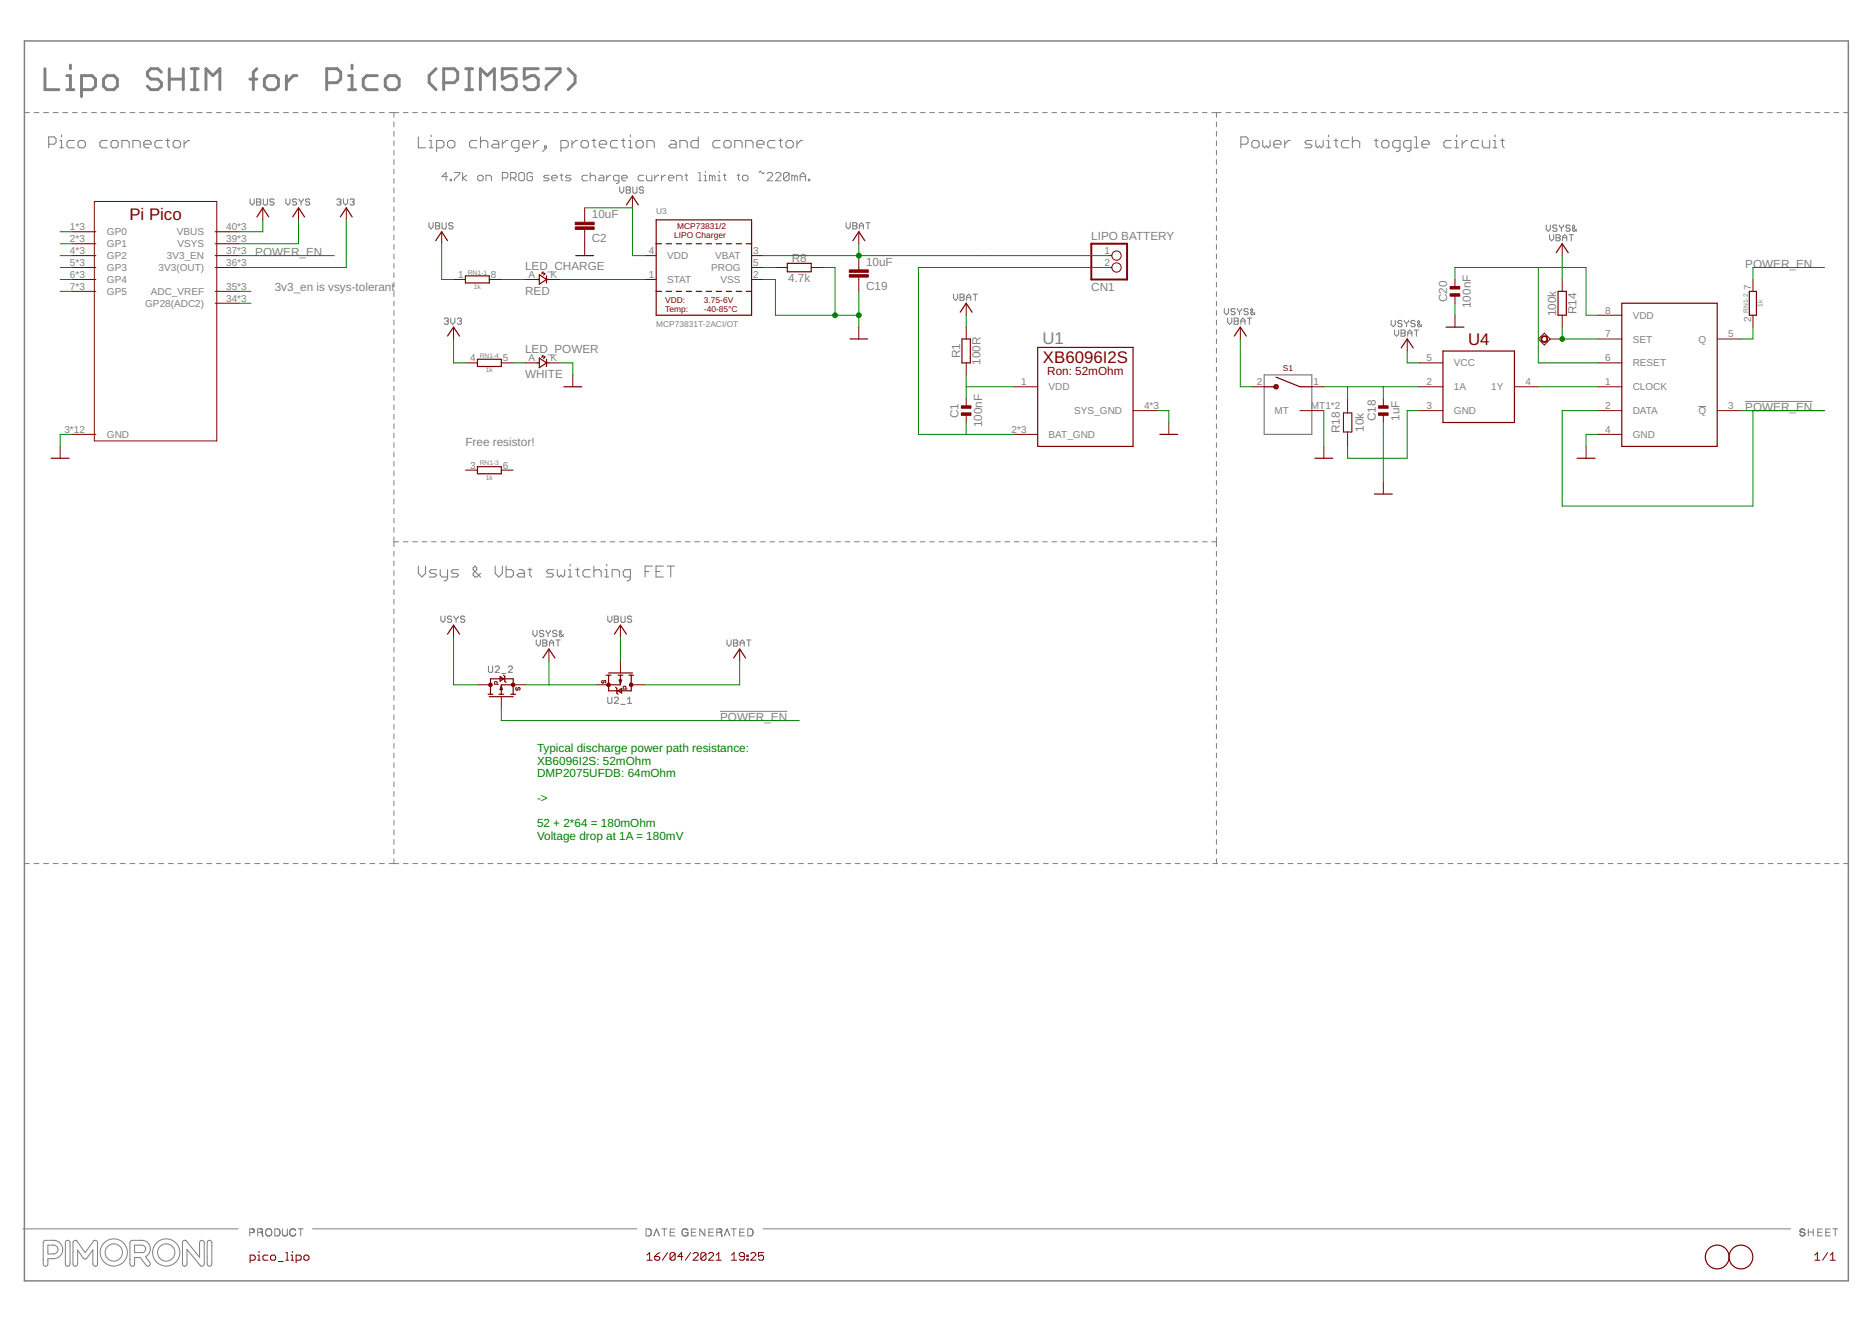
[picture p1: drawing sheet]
<svg xmlns="http://www.w3.org/2000/svg" width="297mm" height="210mm" viewBox="0 0 297 210" stroke-linecap="round" stroke-linejoin="round" font-family="sans-serif">
<g fill="none" stroke="#808080" stroke-width=".16">
<path d="M3.9 17.9h.8M5.4 17.9h.8M6.9 17.9h.8M8.4 17.9h.8M10 17.9h.7M11.5 17.9h.8M13 17.9h.8M14.5 17.9h.8M16 17.9h.8M17.6 17.9h.8M19.1 17.9h.8M20.6 17.9h.8"/>
<path d="M22.1 17.9h.8M23.7 17.9h.7M25.2 17.9h.8M26.7 17.9h.8M28.2 17.9h.8M29.8 17.9h.7M31.3 17.9h.8M32.8 17.9h.8M34.3 17.9h.8M35.9 17.9h.7M37.4 17.9h.7M38.9 17.9h.8"/>
<path d="M40.4 17.9h.8M41.9 17.9h.8M43.5 17.9h.7M45 17.9h.8M46.5 17.9h.8M48 17.9h.8M49.6 17.9h.7M51.1 17.9h.8M52.6 17.9h.8M54.1 17.9h.8M55.6 17.9h.8M57.2 17.9h.7"/>
<path d="M58.7 17.9h.8M60.2 17.9h.8M61.7 17.9h1.6M62.5 17.9v.7M62.5 19.3v.8M64 17.9h.7M65.5 17.9h.7M67 17.9h.7M68.5 17.9h.7M70 17.9h.7M71.5 17.9h.7M73 17.9h.7"/>
<path d="M74.4 17.9h.8M75.9 17.9h.8M77.4 17.9h.8M78.9 17.9h.8M80.4 17.9h.8M81.9 17.9h.8M83.4 17.9h.7M84.9 17.9h.7M86.4 17.9h.7M87.9 17.9h.7M89.4 17.9h.7M90.8 17.9h.8"/>
<path d="M92.4 17.9h.7M93.8 17.9h.8M95.3 17.9h.8M96.8 17.9h.8M98.3 17.9h.8M99.8 17.9h.7M101.3 17.9h.7M102.8 17.9h.7M104.3 17.9h.7M105.8 17.9h.7M107.3 17.9h.7M108.8 17.9h.7"/>
<path d="M110.2 17.9h.8M111.7 17.9h.8M113.2 17.9h.8M114.7 17.9h.8M116.2 17.9h.7M117.7 17.9h.7M119.2 17.9h.7M120.7 17.9h.7M122.2 17.9h.7M123.7 17.9h.7M125.2 17.9h.7M126.6 17.9h.8"/>
<path d="M128.1 17.9h.8M129.6 17.9h.8M131.1 17.9h.8M132.6 17.9h.8M134.1 17.9h.8M135.6 17.9h.8M137.1 17.9h.7M138.6 17.9h.7M140.1 17.9h.7M141.6 17.9h.7M143.1 17.9h.7M144.5 17.9h.8"/>
<path d="M146 17.9h.8M147.5 17.9h.8M149 17.9h.8M150.5 17.9h.8M152 17.9h.8M153.5 17.9h.7M155 17.9h.7M156.5 17.9h.7M158 17.9h.7M159.5 17.9h.7M161 17.9h.7M162.5 17.9h.7"/>
<path d="M163.9 17.9h.8M165.4 17.9h.8M166.9 17.9h.8M168.4 17.9h.8M169.9 17.9h.7M171.4 17.9h.7M172.9 17.9h.7M174.4 17.9h.7M175.9 17.9h.7M177.4 17.9h.7M178.9 17.9h.7M180.3 17.9h.8"/>
<path d="M181.8 17.9h.8M183.3 17.9h.8M184.8 17.9h.8M186.3 17.9h.7M187.8 17.9h.8M189.3 17.9h.7M190.8 17.9h.7M192.3 17.9h1.5M193 17.9v.7M193 19.3v.8M194.5 17.9h.8M196 17.9h.8"/>
<path d="M197.5 17.9h.8M199.1 17.9h.7M200.6 17.9h.7M202.1 17.9h.7M203.6 17.9h.7M205.1 17.9h.7M206.6 17.9h.7M208.1 17.9h.8M209.6 17.9h.8M211.1 17.9h.8M212.6 17.9h.8M214.1 17.9h.8"/>
<path d="M215.6 17.9h.8M217.1 17.9h.8M218.7 17.9h.7M220.2 17.9h.7M221.7 17.9h.7M223.2 17.9h.7M224.7 17.9h.7M226.2 17.9h.7M227.7 17.9h.8M229.2 17.9h.8M230.7 17.9h.8M232.2 17.9h.8"/>
<path d="M233.7 17.9h.8M235.2 17.9h.8M236.7 17.9h.8M238.3 17.9h.7M239.8 17.9h.7M241.3 17.9h.7M242.8 17.9h.7M244.3 17.9h.7M245.8 17.9h.7M247.3 17.9h.8M248.8 17.9h.8M250.3 17.9h.8"/>
<path d="M251.8 17.9h.8M253.3 17.9h.8M254.8 17.9h.8M256.3 17.9h.8M257.9 17.9h.7M259.4 17.9h.7M260.9 17.9h.7M262.4 17.9h.7M263.9 17.9h.7M265.4 17.9h.7M266.9 17.9h.8M268.4 17.9h.8"/>
<path d="M269.9 17.9h.8M271.4 17.9h.8M272.9 17.9h.8M274.4 17.9h.8M275.9 17.9h.8M277.4 17.9h.8M279 17.9h.7M280.5 17.9h.7M282 17.9h.7M283.5 17.9h.7M285 17.9h.7M286.5 17.9h.8"/>
<path d="M288 17.9h.8M289.5 17.9h.8M291 17.9h.8M292.5 17.9h.8M62.5 20.8v.8M62.5 22.4v.7M62.5 23.8v.8M62.5 25.3v.8M62.5 26.8v.8M62.5 28.3v.8M62.5 29.8v.8M62.5 31.3v.8"/>
<path d="M62.5 32.8v.8M62.5 34.3v.8M62.5 35.8v.8M62.5 37.3v.8M62.5 38.8v.8M71 28h-.9l.7-.6v1.3M71.4 28.4h.2v.3h-.2zM72.1 27.4h.9v.2l-.9 .8v.3M73.4 27.4v1.3M74.1 27.8l-.7 .4 .7 .5M76 27.8h.5l.2 .2v.4l-.2 .3h-.5l-.2-.3v-.4zM77.1 28.7v-.9h.6l.3 .2v.7"/>
<path d="M79.7 28.2h.7l.2-.2v-.4l-.2-.2h-.7v1.3M81 28.2h.7l.2-.2v-.4l-.2-.2h-.7v1.3M81.4 28.2l.5 .5M82.3 27.6l.2-.2h.5l.2 .2v.8l-.2 .3h-.5l-.2-.3zM84.5 27.6l-.2-.2h-.5l-.2 .2v.8l.2 .3h.5l.2-.3v-.4h-.4M87.1 27.8h-.6l-.2 .2 .2 .2h.4l.2 .2-.2 .3h-.6M87.5 28.2h.9v-.2l-.2-.2h-.4l-.3 .2v.4l.3 .3h.4M88.9 27.8h.4M89.1 27.6v.8l.2 .3M90.6 27.8h-.7l-.2 .2 .2 .2h.5l.2 .2-.2 .3h-.7M93.2 27.8h-.6l-.2 .2v.4l.2 .3h.6M93.6 28l.3-.2h.4l.2 .2v.7"/>
<path d="M93.6 27.4v1.3M95.2 27.8h.4l.2 .2v.7h-.6l-.2-.3 .2-.2h.6M96.3 27.8v.9M96.9 27.8h-.2l-.4 .4M98.2 28.7h-.6l-.3-.3v-.4l.3-.2h.6v1.1l-.2 .2h-.2M98.7 28.2h.8v-.2l-.2-.2h-.4l-.2 .2v.4l.2 .3h.4M102.1 27.8h-.6l-.2 .2v.4l.2 .3h.6M102.6 27.8v.6l.2 .3h.6v-.9M103.9 27.8v.9M104.5 27.8h-.2l-.4 .4M105 27.8v.9M105.6 27.8h-.2l-.4 .4"/>
<path d="M106.1 28.2h.8v-.2l-.2-.2h-.4l-.2 .2v.4l.2 .3h.4M107.4 28.7v-.9h.6l.2 .2v.7M108.7 27.8h.4M108.9 27.6v.8l.2 .3M110.8 28.7h.5M110.8 27.4h.3v1.3M111.7 28.7h.5M111.7 27.8h.2v.9M111.9 27.2v.2M113 28l-.2-.2h-.2v.9M113 28v.7M113 28l.2-.2 .3 .2v.7"/>
<path d="M113.9 28.7h.4M113.9 27.8h.2v.9M114.1 27.2v.2M114.8 27.8h.4M115 27.6v.8l.2 .3M116.9 27.8h.5M117.2 27.6v.8l.2 .3M117.8 28l.2-.2h.5l.2 .2v.4l-.2 .3h-.5l-.2-.3zM120.4 27.4l.2-.2 .5 .4 .2-.2M121.7 27.6l.2-.2h.5l.2 .2v.2l-.9 .9h.9M123 27.6l.3-.2h.4l.2 .2v.2l-.9 .9h.9M125.2 27.6v.8l-.2 .3h-.4l-.3-.3"/>
<path d="M125.2 27.6l-.2-.2h-.4l-.3 .2v.8M125.2 27.6l-.9 .8M126.1 28l-.2-.2h-.3v.9M126.1 28v.7M126.1 28l.2-.2 .2 .2v.7M127 28h.8M127 28.7v-.9l.4-.4 .4 .4v.9M128.3 28.4h.2v.3h-.2zM193 20.8v.8M193 22.4v.7M193 23.8v.8M193 25.3v.8"/>
<path d="M193 26.8v.8M193 28.3v.8M193 29.8v.8M193 31.3v.8M193 32.8v.8M193 34.3v.8M193 35.8v.8M193 37.3v.8M193 38.8v.8M62.5 40.3v.8M62.5 41.8v.7M62.5 43.3v.7"/>
<path d="M62.5 44.8v.8M62.5 46.3v.7M62.5 47.8v.7M62.5 49.3v.7M62.5 50.8v.7M62.5 52.3v.7M62.5 53.8v.7M62.5 55.3v.7M62.5 56.8v.7M62.5 58.3v.7M62.5 59.8v.7M193 40.3v.8"/>
<path d="M193 41.8v.7M193 43.3v.7M193 44.8v.8M193 46.3v.7M193 47.8v.7M193 49.3v.7M193 50.8v.7M193 52.3v.7M193 53.8v.7M193 55.3v.7M193 56.8v.7M193 58.3v.7"/>
<path d="M193 59.8v.7M62.5 61.3v.7M62.5 62.8v.7M62.5 64.2v.8M62.5 65.7v.8M62.5 67.2v.8M62.5 68.7v.8M62.5 70.2v.8M62.5 71.7v.8M62.5 73.2v.8M62.5 74.7v.8M62.5 76.2v.8"/>
<path d="M62.5 77.7v.8M62.5 79.2v.8M193 61.3v.7M193 62.8v.7M193 64.2v.8M193 65.7v.8M193 67.2v.8M193 68.7v.8M193 70.2v.8M193 71.7v.8M193 73.2v.8M193 74.7v.8"/>
<path d="M193 76.2v.8M193 77.7v.8M193 79.2v.8M269.5 64.5h1.2M276.9 63.7h10.7M62.5 80.7v.8M62.5 82.2v.8M62.5 83.7v.8M62.5 85.2v1.5M62.5 87.5v.7M62.5 89v.8M62.5 90.5v.8"/>
<path d="M62.5 92.1v.7M62.5 93.6v.7M62.5 95.1v.8M62.5 96.6v.8M62.5 98.1v.8M62.5 99.7v.7M62.5 86h.8M64 86h.7M65.5 86h.7M67 86h.7M68.5 86h.7M70 86h.7"/>
<path d="M71.5 86h.7M73 86h.7M74.4 86h.8M75.9 86h.8M77.4 86h.8M78.9 86h.8M80.4 86h.8M81.9 86h.8M83.4 86h.7M84.9 86h.7M86.4 86h.7M87.9 86h.7"/>
<path d="M89.4 86h.7M90.8 86h.8M92.4 86h.7M93.8 86h.8M95.3 86h.8M96.8 86h.8M98.3 86h.8M99.8 86h.7M101.3 86h.7M102.8 86h.7M104.3 86h.7M105.8 86h.7"/>
<path d="M107.3 86h.7M108.8 86h.7M110.2 86h.8M111.7 86h.8M113.2 86h.8M114.7 86h.8M116.2 86h.7M117.7 86h.7M119.2 86h.7M120.7 86h.7M122.2 86h.7M123.7 86h.7"/>
<path d="M125.2 86h.7M126.6 86h.8M128.1 86h.8M129.6 86h.8M131.1 86h.8M132.6 86h.8M134.1 86h.8M135.6 86h.8M137.1 86h.7M138.6 86h.7M140.1 86h.7M141.6 86h.7"/>
<path d="M143.1 86h.7M144.5 86h.8M146 86h.8M147.5 86h.8M149 86h.8M150.5 86h.8M152 86h.8M153.5 86h.7M155 86h.7M156.5 86h.7M158 86h.7M159.5 86h.7"/>
<path d="M161 86h.7M162.5 86h.7M163.9 86h.8M165.4 86h.8M166.9 86h.8M168.4 86h.8M169.9 86h.7M171.4 86h.7M172.9 86h.7M174.4 86h.7M175.9 86h.7M177.4 86h.7"/>
<path d="M178.9 86h.7M180.3 86h.8M181.8 86h.8M183.3 86h.8M184.8 86h.8M186.3 86h.7M187.8 86h.8M189.3 86h.7M190.8 86h.7M192.3 86h.7M193 80.7v.8M193 82.2v.8"/>
<path d="M193 83.7v.8M193 85.2v1.5M193 87.5v.7M193 89v.8M193 90.5v.8M193 92.1v.7M193 93.6v.7M193 95.1v.8M193 96.6v.8M193 98.1v.8M193 99.7v.7M62.5 101.2v.8"/>
<path d="M62.5 102.7v.8M62.5 104.2v.8M62.5 105.8v.7M62.5 107.3v.8M62.5 108.8v.8M62.5 110.3v.8M62.5 111.9v.7M62.5 113.4v.8M62.5 114.9v.8M62.5 116.4v.8M62.5 118v.7M62.5 119.5v.7"/>
<path d="M114.3 112.9h10.6M193 101.2v.8M193 102.7v.8M193 104.2v.8M193 105.8v.7M193 107.3v.8M193 108.8v.8M193 110.3v.8M193 111.9v.7M193 113.4v.8M193 114.9v.8M193 116.4v.8"/>
<path d="M193 118v.7M193 119.5v.7M3.9 137h.8M5.4 137h.8M6.9 137h.8M8.4 137h.8M10 137h.7M11.5 137h.8M13 137h.8M14.5 137h.8M16 137h.8M17.6 137h.8"/>
<path d="M19.1 137h.8M20.6 137h.8M22.1 137h.8M23.7 137h.7M25.2 137h.8M26.7 137h.8M28.2 137h.8M29.8 137h.7M31.3 137h.8M32.8 137h.8M34.3 137h.8M35.9 137h.7"/>
<path d="M37.4 137h.7M38.9 137h.8M40.4 137h.8M41.9 137h.8M43.5 137h.7M45 137h.8M46.5 137h.8M48 137h.8M49.6 137h.7M51.1 137h.8M52.6 137h.8M54.1 137h.8"/>
<path d="M55.6 137h.8M57.2 137h.7M58.7 137h.8M60.2 137h.8M61.7 137h1.6M62.5 121v.8M62.5 122.5v.8M62.5 124.1v.7M62.5 125.6v.7M62.5 127.1v.8M62.5 128.6v.8M62.5 130.2v.7"/>
<path d="M62.5 131.7v.7M62.5 133.2v.8M62.5 134.7v.8M62.5 136.2v.8M64 137h.7M65.5 137h.8M67 137h.7M68.5 137h.7M70 137h.7M71.5 137h.7M73 137h.7M74.5 137h.7"/>
<path d="M75.9 137h.8M77.4 137h.8M78.9 137h.8M80.4 137h.8M81.9 137h.8M83.4 137h.8M84.9 137h.8M86.4 137h.8M87.9 137h.7M89.4 137h.7M90.9 137h.7M92.4 137h.7"/>
<path d="M93.9 137h.7M95.4 137h.7M96.9 137h.7M98.4 137h.7M99.8 137h.8M101.3 137h.8M102.8 137h.8M104.3 137h.8M105.8 137h.8M107.3 137h.8M108.8 137h.8M110.3 137h.8"/>
<path d="M111.8 137h.7M113.3 137h.7M114.8 137h.7M116.3 137h.7M117.8 137h.7M119.3 137h.7M120.8 137h.7M122.3 137h.7M123.7 137h.8M125.2 137h.8M126.7 137h.8M128.2 137h.8"/>
<path d="M129.7 137h.8M131.2 137h.8M132.7 137h.8M134.2 137h.8M135.7 137h.7M137.2 137h.7M138.7 137h.7M140.2 137h.7M141.7 137h.7M143.2 137h.7M144.7 137h.7M146.2 137h.7"/>
<path d="M147.6 137h.8M149.1 137h.8M150.6 137h.8M152.1 137h.8M153.6 137h.8M155.1 137h.8M156.6 137h.8M158.1 137h.8M159.6 137h.7M161.1 137h.7M162.6 137h.7M164.1 137h.7"/>
<path d="M165.6 137h.7M167.1 137h.7M168.6 137h.7M170.1 137h.7M171.5 137h.8M173 137h.8M174.5 137h.8M176 137h.8M177.5 137h.8M179 137h.8M180.5 137h.8M182 137h.8"/>
<path d="M183.5 137h.7M185 137h.7M186.5 137h.7M188 137h.7M189.5 137h.7M191 137h.7M192.4 137h.8M193 121v.8M193 122.5v.8M193 124.1v.7M193 125.6v.7M193 127.1v.8"/>
<path d="M193 128.6v.8M193 130.2v.7M193 131.7v.7M193 133.2v.8M193 134.7v.8M193 136.2v.8M194 137h.7M195.4 137h.8M196.9 137h.8M198.4 137h.8M199.9 137h.8M201.4 137h.8"/>
<path d="M202.9 137h.8M204.4 137h.7M205.9 137h.8M207.4 137h.7M208.9 137h.7M210.4 137h.7M211.9 137h.7M213.4 137h.7M214.9 137h.7M216.3 137h.8M217.8 137h.8M219.4 137h.7"/>
<path d="M220.8 137h.8M222.3 137h.8M223.8 137h.8M225.3 137h.8M226.8 137h.8M228.3 137h.7M229.8 137h.7M231.3 137h.7M232.8 137h.7M234.3 137h.7M235.8 137h.7M237.3 137h.7"/>
<path d="M238.8 137h.7M240.2 137h.8M241.7 137h.8M243.2 137h.8M244.7 137h.8M246.2 137h.8M247.7 137h.8M249.2 137h.8M250.7 137h.8M252.2 137h.7M253.7 137h.7M255.2 137h.7"/>
<path d="M256.7 137h.7M258.2 137h.7M259.7 137h.7M261.2 137h.7M262.7 137h.7M264.1 137h.8M265.6 137h.8M267.1 137h.8M268.6 137h.8M270.1 137h.8M271.6 137h.8M273.1 137h.8"/>
<path d="M274.6 137h.8M276.1 137h.7M277.6 137h.7M279.1 137h.7M280.6 137h.7M282.1 137h.7M283.6 137h.7M285.1 137h.7M286.6 137h.7M288 137h.8M289.5 137h.8M291 137h.8"/>
<path d="M292.5 137h.8M3.6 195h34.2M7 196.9l.1-.1a4.2 4.2 0 0 1 2 .1 1.45 1.45 0 0 1 .8 1.7 1.45 1.45 0 0 1-1.4 1.1h-.9v.9a.37 .37 0 0 1-.4 .3 .37 .37 0 0 1-.3-.4v-3.3zM7.6 197.5h.9a.7 .7 0 0 1 .7 .7 .7 .7 0 0 1-.7 .7h-.9zM10.5 196.9l.4-.1 .2 .3v3.4a.37 .37 0 0 1-.4 .4 .37 .37 0 0 1-.3-.4v-3.4zM11.7 196.9l.2-.1 .3 .1 1.3 1.8 1.4-1.8 .2-.1 .3 .1 .1 .2v3.5a.37 .37 0 0 1-.4 .3 .37 .37 0 0 1-.4-.4v-2.2l-.9 1.3-.3 .1-.3-.1-.9-1.3v2.2a.37 .37 0 0 1-.4 .4 .37 .37 0 0 1-.3-.4v-3.4zM20.7 196.9l.3-.1h1.6a1.37 1.37 0 0 1 1.2 1.1 1.37 1.37 0 0 1-.7 1.5l.6 .9a.37 .37 0 0 1 0 .5 .37 .37 0 0 1-.5 0l-.9-1.3h-.9v1.1a.37 .37 0 0 1-.4 .3 .37 .37 0 0 1-.4-.4v-3.3zM21.4 197.5h1.1a.59 .59 0 0 1 .6 .6 .59 .59 0 0 1-.6 .6h-1.1zM29.1 196.9l.2-.1 .2 .1 2.2 2.6v-2.4a.37 .37 0 0 1 .3-.3 .37 .37 0 0 1 .4 .4v3.3l-.1 .3-.3 .1-.2-.1-2.1-2.6v2.3a.36 .36 0 0 1-.4 .4 .36 .36 0 0 1-.3-.4v-3.4zM29.5 196.9h.1M33 196.9l.4-.1 .2 .3v3.4a.37 .37 0 0 1-.4 .4 .37 .37 0 0 1-.3-.4v-3.4zM40.2 195.5l-.6 .1"/>
<path d="M40.2 195.5h.1M40.3 195.5h-.1M40.3 195.1v.3M40.3 195.1v.1M40.3 195.4v.1M40.3 195.1l-.2-.1h-.5v1.1M40.9 195.5h.6l.2 .6M41.5 195.5h-.1M41.5 195.6h.1M41.5 195.5h.1M41.6 195.1l-.7-.1v1.1M41.6 195.1h.1"/>
<path d="M41.6 195.6h.1M41.6 195.4l-.1 .1M41.6 195.4h.1M41.6 195.1v.3M41.6 196h.1M41.6 195.9h.1M41.7 196v.1M41.7 196h.1M41.7 195.3h-.1M41.7 196.1h.1M42.2 195.1a.5 .5 0 0 1 .9 .2v.1a.53 .53 0 0 1-.5 .7 .53 .53 0 0 1-.4-.8zM43.6 195h.4a.6 .6 0 0 1 .4 .5 .6 .6 0 0 1-.3 .6h-.5z"/>
<path d="M44.4 195.7h.1M44.8 195v.8a.41 .41 0 0 0 .4 .3 .41 .41 0 0 0 .4-.3v-.8M44.8 195.8h.1M44.9 195.9h.1M45 196h.1M45.4 196.1h.1M45.6 195.9h.1M46.2 195l-.1 .1M46.8 196h-.1M46.8 196h.1M46.8 195.2h.1M46.9 195.9h-.1"/>
<path d="M46.9 195.2a.49 .49 0 0 0-.8-.1l-.1 .3v.5l.4 .2 .4-.1M46.9 195.7l-.1 .3M47.3 195h.8M47.7 195v1.1M49.6 195h51.4M102.5 195h.5l.3 .1v.6l-.2 .4h-.6zM103.3 195.2h.1M103.7 196.1l.5-1.1 .4 1.1M105 195h.8M105.4 195v1.1M106.3 195.5h.7M107.1 195h-.8v1.1h.8"/>
<path d="M108.4 195.1h-.1M108.8 195.6h.4v.5M108.9 195h.1M108.9 196v.1M109.2 195.2l-.1-.1a.52 .52 0 0 0-.8 .1v.7a.48 .48 0 0 0 .8 0l.1-.2M109.7 195.5h.7M110.4 195h-.7v1.1h.7M111.8 195v1.1l-.8-1.1v1.1M112.5 195.5h.6M113.2 195h-.7v1.1h.7M113.7 195.5h.6M114.3 195.5h.1"/>
<path d="M114.3 195l.2 .1v.3M114.3 195h-.6v1.1M114.3 195.5l.3 .6M114.3 195l.1 .1M114.4 195.6h.1M114.4 195h.1M114.4 195.5h-.1M114.4 195.5h.1M114.4 195.1h.1M114.5 195.7v.1M114.5 195.9h.1M114.5 195.4l-.1 .1"/>
<path d="M114.5 196l.1 .1M114.9 196.1l.5-1.1 .4 1.1M116 195h.8M116.4 195v1.1M117.4 195.5h.6M118.1 195h-.7v1.1h.7M119.4 195.9l-.2 .2h-.5v-1.1h.4a.61 .61 0 0 1 .2 1M121.1 195h163M285.6 195.7v.2M285.6 195.9h.1M285.6 195.3l.1 .1M285.7 195.1v.3"/>
<path d="M285.7 195.1l-.1 .1M285.7 195.9l.1 .2M285.7 195.4l.1 .1M285.7 195.4l.6 .2M285.8 195h.1M285.8 195l-.1 .1M285.8 195h.4M285.8 196.1h.1M285.9 195.5h.1M286.1 195.5h.1M286.2 195.6h.1M286.2 195h.1"/>
<path d="M286.3 195v.1M286.3 195.6v.1M286.3 195.1h.1M286.3 195.1l.1 .2M286.3 195.7h.1M286.4 195.7v.2M286.4 195.9l-.2 .2h-.3M286.9 195.5h.8M286.9 195v1.1M287.7 195v1.1M288.4 195.5h.7M289.2 195h-.8v1.1h.8"/>
<path d="M289.7 195.5h.7M290.4 195h-.7v1.1h.7M290.8 195h.8M291.2 195v1.1"/>
<circle cx="18.1" cy="198.7" r="2.16"/>
<circle cx="18.1" cy="198.7" r="1.38"/>
<circle cx="26.4" cy="198.7" r="2.16"/>
<circle cx="26.4" cy="198.7" r="1.38"/>
</g>
<g fill="none" stroke="#808080" stroke-width=".17">
<path d="M7.7 22.9h.9l.3-.3v-.6l-.3-.3h-.9v1.8M9.5 23.5h.6M9.5 22.3h.3v1.2M9.8 21.4v.3M11.8 22.3h-.9l-.3 .3v.6l.3 .3h.9M12.7 22.3h.6l.2 .3v.6l-.2 .3h-.6l-.3-.3v-.6zM17 22.3h-.8l-.3 .3v.6l.3 .3h.8M17.9 22.3h.6l.3 .3v.6l-.3 .3h-.6l-.3-.3v-.6zM19.3 23.5v-1.2h.9l.3 .3v.9M21.1 23.5v-1.2h.8l.3 .3v.9M22.8 22.9h1.2v-.3l-.3-.3h-.6l-.3 .3v.6l.3 .3h.6M25.7 22.3h-.9l-.2 .3v.6l.2 .3h.9"/>
<path d="M26.3 22.3h.6M26.6 22v1.2l.3 .3M27.5 22.6l.3-.3h.5l.3 .3v.6l-.3 .3h-.5l-.3-.3zM29.2 22.3v1.2M30.1 22.3h-.3l-.6 .6M39.7 31.6v.6l.3 .3 .3-.3v-.6M40.7 31.6h.5l.2 .1-.2 .3 .2 .4-.2 .1h-.5zM40.7 32h.5M41.8 31.6v.8l.2 .1h.3l.1-.1v-.8M43.5 31.7l-.2-.1h-.3l-.2 .1 .2 .3h.3l.2 .2-.2 .3h-.3l-.2-.1M45.4 31.6v.6l.3 .3 .3-.3v-.6M47.1 31.7l-.2-.1h-.3l-.2 .1 .2 .3h.3l.2 .2-.2 .3h-.3l-.2-.1"/>
<path d="M47.5 31.6v.1l.3 .3M47.8 32v.5M48.1 31.6v.1l-.3 .3M49.1 31.7l-.1-.1h-.3l-.2 .1 .2 .3h.3l.1 .2-.1 .3h-.3l-.2-.1M53.4 31.7l.2-.1h.4l.1 .1-.1 .3M53.8 32h.2M54 32l.1 .2-.1 .3h-.4l-.2-.1M54.5 31.6v.6l.3 .3 .4-.3v-.6M55.5 31.7l.2-.1h.3l.2 .1-.2 .3M55.9 32h.1M56 32l.2 .2-.2 .3h-.3l-.2-.1M66.4 21.7v1.8h1.1"/>
<path d="M68.1 35.3v.7l.3 .3 .3-.3v-.7M68.1 23.5h.6M68.1 22.3h.3v1.2M68.4 21.4v.3M69.1 35.3h.5l.2 .2-.2 .3 .2 .2v.2l-.2 .1h-.5zM69.1 35.8h.5M69.3 23.5h.8l.3-.3v-.6l-.3-.3h-.8v1.7M70.1 35.3v.9l.2 .1h.4l.1-.1v-.9M71 22.6l.3-.3h.6l.3 .3v.6l-.3 .3h-.6l-.3-.3zM71.9 35.5l-.2-.2h-.3l-.2 .4 .2 .1h.3l.2 .2v.2l-.2 .1h-.3l-.2-.1M75.6 22.3h-.8l-.3 .3v.6l.3 .3h.8M76.2 22.6l.3-.3h.6l.3 .3v.9"/>
<path d="M76.2 21.7v1.8M78.3 22.3h.5l.3 .3v.9h-.8l-.3-.3 .3-.3h.8M79.7 22.3v1.2M80.6 22.3h-.3l-.6 .6M82.3 23.5h-.8l-.3-.3v-.6l.3-.3h.8v1.4l-.3 .3h-.3M82.9 22.9h1.2v-.3l-.3-.3h-.6l-.3 .3v.6l.3 .3h.6M84.7 22.3v1.2M85.5 22.3h-.3l-.5 .6M86.4 23.2h.3v.3h-.3zM86.7 23.5l-.6 .5M89 23.5h.9l.3-.3v-.6l-.3-.3h-.9v1.7M90.8 22.3v1.2"/>
<path d="M91.6 22.3h-.3l-.5 .6M92.2 22.6l.3-.3h.6l.3 .3v.6l-.3 .3h-.6l-.3-.3zM93.9 22.3h.6M94.2 22v1.2l.3 .3M95.1 22.9h1.2v-.3l-.3-.3h-.6l-.3 .3v.6l.3 .3h.6M98 22.3h-.9l-.2 .3v.6l.2 .3h.9M98.3 29.7v.6l.4 .3 .3-.3v-.6M98.6 22.3h.6M98.9 22v1.2l.3 .3M99.4 29.7h.5l.1 .1v.2l-.1 .1 .1 .4-.1 .1h-.5zM99.4 30.1h.5M99.8 23.5h.5"/>
<path d="M99.8 22.3h.2v1.2M100 21.4v.3M100.4 29.7v.8l.2 .1h.3l.2-.1v-.8M101.2 22.3h.6l.3 .3v.6l-.3 .3h-.6l-.3-.3v-.6zM102.1 29.8l-.1-.1h-.4l-.1 .1v.2l.1 .1h.4l.1 .2-.1 .3h-.4l-.1-.1M102.7 23.5v-1.2h.8l.3 .3v.9M106.4 22.3h.6l.3 .3v.9h-.9l-.3-.3 .3-.3h.9M107.9 23.5v-1.2h.9l.3 .3v.9M110.8 21.7v1.8h-.9l-.3-.3v-.6l.3-.3h.9M114.3 22.3h-.9l-.3 .3v.6l.3 .3h.9M115.1 22.3h.6l.3 .3v.6l-.3 .3h-.6l-.2-.3v-.6zM116.6 23.5v-1.2h.9l.3 .3v.9"/>
<path d="M118.3 23.5v-1.2h.9l.3 .3v.9M120.1 22.9h1.1v-.3l-.3-.3h-.5l-.3 .3v.6l.3 .3h.5M123 22.3h-.9l-.3 .3v.6l.3 .3h.9M123.5 22.3h.6M123.8 22v1.2l.3 .3M124.7 22.6l.3-.3h.6l.3 .3v.6l-.3 .3h-.6l-.3-.3zM126.4 22.3v1.2M127.3 22.3h-.3l-.6 .6M134.3 35.3v.7l.3 .3 .3-.3v-.7M135.3 35.3h.5l.2 .2-.2 .3 .2 .2v.2l-.2 .1h-.5zM135.3 35.8h.5M136.4 35.8h.6"/>
<path d="M136.4 36.3v-.6l.3-.4 .3 .4v.6M137.4 35.3h.6M137.7 35.3v1M196.9 22.9h.9l.2-.3v-.6l-.2-.3h-.9v1.8M198.6 22.6l.3-.3h.6l.3 .3v.6l-.3 .3h-.6l-.3-.3zM200.4 22.3v.9l.3 .3 .3-.3 .2 .3 .3-.3v-.9M202.1 22.9h1.2v-.3l-.3-.3h-.6l-.3 .3v.6l.3 .3h.6M203.9 22.3v1.2M204.7 22.3h-.3l-.5 .6M208.2 22.3h-.9l-.2 .3 .2 .3h.6l.3 .3-.3 .3h-.8M208.8 22.3v.9l.3 .3 .3-.3 .3 .3 .3-.3v-.9M210.5 23.5h.6"/>
<path d="M210.5 22.3h.3v1.2M210.8 21.4v.3M211.7 22.3h.6M212 22v1.2l.3 .3M214 22.3h-.9l-.2 .3v.6l.2 .3h.9M214.6 22.6l.3-.3h.6l.3 .3v.9M214.6 21.7v1.8M218.1 22.3h.6M218.4 22v1.2l.3 .3M219.5 22.3h.6l.3 .3v.6l-.3 .3h-.6l-.3-.3v-.6zM222.1 23.5h-.8l-.3-.3v-.6l.3-.3h.8v1.4l-.3 .3h-.2M223.9 23.5h-.9l-.3-.3v-.6l.3-.3h.9v1.4l-.3 .3h-.3"/>
<path d="M224.5 23.5h.5M224.5 21.7h.2v1.8M225.6 22.9h1.2v-.3l-.3-.3h-.6l-.3 .3v.6l.3 .3h.6M230.3 22.3h-.9l-.3 .3v.6l.3 .3h.9M230.8 23.5h.6M230.8 22.3h.3v1.2M231.1 21.4v.3M232 22.3v1.2M232.9 22.3h-.3l-.6 .6M234.6 22.3h-.9l-.2 .3v.6l.2 .3h.9M235.2 22.3v.9l.3 .3h.9v-1.2M236.9 23.5h.6"/>
<path d="M236.9 22.3h.3v1.2M237.2 21.4v.3M238.1 22.3h.6M238.4 22v1.2l.3 .3M245.3 35.7v.7l.4 .3 .3-.3v-.7M245.9 37.2v.7l.3 .3 .3-.3v-.7M246.9 37.2h.5l.2 .2-.2 .3 .2 .3-.2 .2h-.5zM246.9 37.7h.5M247 35.9l-.1-.2h-.4l-.1 .2v.1l.1 .2h.4l.1 .2-.1 .3h-.4l-.1-.2M247.4 35.7v.2l.4 .3M247.8 36.2v.5M247.9 37.7h.7"/>
<path d="M247.9 38.2v-.7l.4-.3 .3 .3v.7M248.1 35.7v.2l-.3 .3M249 37.2h.7M249.1 35.9l-.1-.2h-.4l-.1 .2v.1l.1 .2h.4l.1 .2-.1 .3h-.4l-.1-.2M249.3 37.2v1M250.2 36.4l-.3 .3-.4-.2v-.1l.4-.4-.2-.3-.2 .3 .7 .7M70.5 50.6l.1-.1h.4l.1 .1v.2l-.1 .1M70.8 50.9h.2M71 50.9l.1 .2-.1 .4h-.4l-.1-.2M71.5 50.5v.6l.3 .4 .4-.4v-.6M72.6 50.6l.1-.1h.4l.1 .1-.1 .3M72.9 50.9h.2"/>
<path d="M73.1 50.9l.1 .2-.1 .4h-.4l-.1-.2M151.3 46.7v.6l.3 .4 .4-.4v-.6M152.3 46.7h.5l.2 .1-.2 .4 .2 .1v.2l-.2 .2h-.5zM152.3 47.2h.5M153.4 47.2h.6M153.4 47.7v-.7l.3-.3 .3 .3v.7M154.4 46.7h.7M154.7 46.7v1M194.3 49v.6l.3 .3 .3-.3v-.6M194.8 50.5v.6l.3 .4 .4-.4v-.6M195.8 50.5h.5l.2 .1-.2 .3 .2 .4-.2 .2h-.5zM195.8 50.9h.5"/>
<path d="M196 49.1l-.2-.1h-.3l-.2 .1 .2 .3h.3l.2 .2-.2 .3h-.3l-.2-.1M196.4 49v.1l.3 .3M196.7 49.4v.5M196.9 51.5v-.7l.3-.3 .3 .3v.7M196.9 50.9h.6M197 49v.1l-.3 .3M197.9 50.5h.7M198.1 49.1l-.2-.1h-.3l-.2 .1 .2 .3h.3l.2 .2-.2 .3h-.3l-.2-.1M198.2 50.5v1M199.1 49.6l-.3 .3h-.2l-.1-.1v-.2l.3-.3v-.2l-.2-.1-.1 .3 .6 .6M220.7 50.8v.7l.4 .3 .3-.3v-.7M221.3 52.4v.6l.3 .3 .3-.3v-.6"/>
<path d="M222.3 52.4h.5l.2 .1-.2 .4 .2 .3-.2 .1h-.5zM222.3 52.9h.5M222.5 51l-.2-.2h-.3l-.2 .4 .2 .1h.3l.2 .4-.2 .1h-.3l-.2-.1M222.8 50.8v.2l.4 .3M223.2 51.3v.5M223.4 52.9h.6M223.4 53.3v-.6l.3-.3 .3 .3v.6M223.5 50.8v.2l-.3 .3M224.4 52.4h.7M224.5 51l-.1-.2h-.4l-.1 .2v.2l.1 .1h.4l.1 .2-.1 .3h-.4l-.1-.1M224.7 52.4v.9M225.6 51.5l-.3 .3-.4-.1v-.2l.4-.3-.2-.4-.2 .4 .7 .6"/>
<path d="M66.4 89.8v1.2l.6 .5 .5-.5v-1.2M69.3 90.4h-.9l-.3 .3 .3 .3h.6l.3 .2-.3 .3h-.9M69.8 90.4v.8l.3 .3h.9M70 97.7v.7l.3 .3 .3-.3v-.7M71 90.4v1.4l-.3 .3h-.3M71.6 97.9l-.1-.2h-.3l-.2 .2v.2l.2 .1h.3l.1 .2-.1 .3h-.3l-.2-.1M72.1 97.7v.2l.3 .3M72.4 98.2v.5M72.7 97.7v.2l-.3 .3M72.7 90.4h-.8l-.3 .3 .3 .3h.6l.2 .2-.2 .3h-.9M73.7 97.9l-.1-.2h-.3l-.2 .2v.2l.2 .1h.3l.1 .2-.1 .3h-.3l-.2-.1M76.2 91l-.6 .5h-.2l-.3-.3v-.2l.5-.6v-.3l-.2-.3-.3 .3v.3l1.1 1.1"/>
<path d="M78.6 89.8v1.2l.5 .5 .6-.5v-1.2M80.3 89.8v1.7h.9l.3-.3v-.5l-.3-.3h-.9M82.3 90.4h.6l.3 .3v.8h-.9l-.3-.3 .3-.2h.9M83.8 90.4h.6M84.1 90.1v1.1l.3 .3M87.8 90.4h-.8l-.3 .3 .3 .3h.6l.2 .2-.2 .3h-.9M88.4 90.4v.8l.3 .3 .3-.3 .3 .3 .3-.3v-.8M90.2 91.5h.6M90.2 90.4h.3v1.1M90.5 89.5v.3M91.3 90.4h.6M91.6 90.1v1.1l.3 .3"/>
<path d="M93.7 90.4h-.9l-.3 .3v.5l.3 .3h.9M94.2 89.8v1.7M94.2 90.7l.3-.3h.6l.3 .3v.8M96 90.4h.3v1.1M96 91.5h.6M96.3 89.5v.3M96.4 97.7v.7l.4 .3 .3-.3v-.7M97.1 91.5v-1.1h.9l.3 .3v.8M97.5 97.7h.5l.1 .2-.1 .3 .1 .4-.1 .1h-.5zM97.5 98.2h.5M98.5 97.7v.9l.2 .1h.3l.2-.1v-.9M100 91.5h-.8l-.3-.3v-.5l.3-.3h.8v1.4l-.2 .3h-.3"/>
<path d="M100.2 97.9l-.1-.2h-.4l-.1 .2v.2l.1 .1h.4l.1 .2-.1 .3h-.4l-.1-.1M102.4 90.7h.6M103.5 89.8h-1.1v1.7M104.1 90.7h.6M105.3 89.8h-1.2v1.7h1.2M105.9 89.8h1.1M106.4 89.8v1.7M77.5 105.7v.8l.2 .2h.3l.2-.2v-.8M78.6 105.9l.1-.2h.4l.1 .2v.1l-.6 .7h.6M79.6 106.8h.7M80.6 105.9l.2-.2h.4l.1 .2v.1l-.7 .7h.7M84.6 100v.7l.3 .3 .3-.3v-.7"/>
<path d="M85.1 101.5v.7l.3 .3 .3-.3v-.7M86.1 101.5h.5l.2 .2-.2 .3 .2 .4-.2 .1h-.5zM86.1 102h.5M86.3 100.2l-.2-.2h-.3l-.2 .4 .2 .1h.3l.2 .2v.1l-.2 .2h-.3l-.2-.2M86.7 100v.2l.3 .3M87 100.5v.5M87.2 102h.6M87.2 102.5v-.6l.3-.4 .3 .4v.6M87.3 100v.2l-.3 .3M88.2 101.5h.7M88.3 100.2l-.1-.2h-.3l-.2 .4 .2 .1h.3l.1 .2v.1l-.1 .2h-.3l-.2-.2M88.5 101.5v1"/>
<path d="M89.4 100.7l-.3 .3h-.2l-.1-.2v-.1l.3-.3-.2-.4-.1 .4 .6 .6M96.4 110.6v.8l.2 .2h.3l.2-.2v-.8M97.5 110.8l.1-.2h.4l.1 .2v.1l-.6 .7h.6M98.5 111.8h.7M99.6 111.6h.6M99.6 110.9l.3-.3v1M115.4 101.5v.7l.3 .3 .3-.3v-.7M116.4 101.5h.5l.2 .2-.2 .3 .2 .4-.2 .1h-.5zM116.4 102h.5M117.4 102h.7M117.4 102.5v-.6l.4-.4 .3 .4v.6M118.5 101.5h.6"/>
<path d="M118.8 101.5v1"/>
</g>
<path d="M200.6 59.5h7.6v9.4h-7.6z" fill="none" stroke="#808080" stroke-width=".19"/>
<path d="M3.9 6.5h289.4v196.7h-289.4z" fill="none" stroke="#808080" stroke-width=".23"/>
<g fill="none" stroke="#800000" stroke-width=".19">
<path d="M40.8 34.4l.9-1.4 1 1.4M46.4 34.4l1-1.4 .9 1.4M54 34.4l.9-1.4 1 1.4M69.1 38.2l1-1.4 .9 1.4M99.4 32.5l1-1.4 .9 1.4M104.1 38.7h.9M104.1 34.9h15.2v15.1h-15.2zM105.7 38.7h.9M107.3 38.7h.8M108.9 38.7h.8M110.5 38.7h.8M112.1 38.7h.8"/>
<path d="M113.6 38.7h.9M115.2 38.7h.9M116.8 38.7h.9M118.4 38.7h.9M135.3 38.2l1-1.4 .9 1.4M71 53.3l1-1.4 .9 1.4M73.9 43.8h3.7v1.1h-3.7zM75.8 57h3.7v1.1h-3.7zM85.2 44.3h.4M85.2 57.6h.4M85.6 43.6l1.1 .7-1.1 .8zM85.6 56.8l1.1 .8-1.1 .7z"/>
<path d="M86.7 44.3h.4M86.7 43.8v1.1M86.7 57v1.1M86.7 57.6h.4M91.4 40.6h2.8M104.1 46.2h.9M105.7 46.2h.9M107.3 46.2h.8M108.9 46.2h.8M110.5 46.2h.8M112.1 46.2h.8M113.6 46.2h.9"/>
<path d="M115.2 46.2h.9M116.8 46.2h.9M118.4 46.2h.9M124.9 41.8h3.8v1.3h-3.8zM134.9 53.8h2.8M152.4 49.5l.9-1.4 .9 1.4M152.6 53.8h1.4v3.8h-1.4zM164.7 55.1h15.1v15.7h-15.1zM195.9 53.3l.9-1.4 1 1.4M202.5 59.8l3.8 1.6h1.9M222.3 55.2l1-1.4 .9 1.4M229 55.7h11.3v11.3h-11.3z"/>
<path d="M229.4 51.9h2.9M246.9 40.1l1-1.4 .9 1.4M247.2 46.2h1.3v3.8h-1.3zM257.3 48.1h15.2v22.7h-15.2zM277.6 46.2h1.1v3.8h-1.1zM8.1 72.7h2.9M75.8 74h3.7v1.2h-3.7zM89.5 61.4h2.8M184 68.9h2.9M200.6 61.4h1.5M208.6 72.7h2.9M218.1 78.4h2.8"/>
<path d="M250.3 72.7h2.8M71 100.6l1-1.4 .9 1.4M77.4 110.2h.8M77.6 110.5h3.8M77.8 110.2v-2.5h3.6v2.5M79.2 110.2h.7M79.4 107.3l.5 .4-.5 .4zM79.5 108.8l.2 .6h-.3zM79.9 107.1l.2 .2v.8l.2 .2M81 110.2h.8M81.4 108.6h-1.9v1.6M86.1 104.4l1-1.4 1 1.4"/>
<path d="M96.2 107.1h.7M96.6 106.8h3.8M96.6 107.1v2.5h3.6v-2.5M97.5 100.6l.9-1.4 1 1.4M97.7 109l.2 .2v.8l.2 .2M98.1 107.1h.7M98.1 109.6l.5-.4v.8zM98.3 107.9h.3l-.2 .6zM98.4 107.1v1.5h-1.8M99.8 107.1h.7M116.4 104.4l1-1.4 .9 1.4"/>
<circle cx="272.5" cy="199.4" r="1.88"/>
<circle cx="276.2" cy="199.4" r="1.88"/>
</g>
<g fill="none" stroke="#800000" stroke-width=".16">
<path d="M11.4 36.8h3.8M11.4 38.7h3.8M15 32h19.4v38h-19.4zM34.1 36.8h3.8M34.1 38.7h3.8M41.7 33v1.9M47.4 33v1.9M54.9 33v1.9M70.1 36.8v1.9M92.8 33v2.3M92.8 36.4v4.2M100.4 31.1v1.9"/>
<path d="M136.3 36.8v1.9M247.9 38.7v1.9M11.4 40.6h3.8M11.4 42.4h3.8M11.4 44.3h3.8M11.4 46.2h3.8M34.1 40.6h3.8M34.1 42.4h3.8M34.1 46.2h3.8M34.1 48.1h3.8M72 44.3h1.9M72 51.9v1.9"/>
<path d="M73.9 57.6h1.9M77.6 44.3h1.9M79.5 57.6h1.9M83.3 44.3h1.9M83.3 57.6h1.9M86 43.2h.1v.1zM86 56.5l.1-.1v.2zM86.1 43.2l-.1 .3M86.1 56.4l-.1 .3M86.3 43.4l.1-.1v.2zM86.3 56.7l.1-.1v.2zM86.4 43.3l-.1 .4"/>
<path d="M86.4 56.6l-.1 .3M87.1 44.3h1.9M87.1 57.6h1.9M90.9 59.5v1.9M102.2 40.6h1.9M102.2 44.3h1.9M119.3 40.6h1.9M119.3 42.4h1.9M119.3 44.3h1.9M123 42.4h1.9M128.7 42.4h1.9M136.3 40.6v2.2"/>
<path d="M136.3 44v2.2M136.3 51.9v1.9M153.3 48.1v1.9M153.3 51.9v1.9M153.3 57.6v1.9M176 40.6h.4M176 42.4h.4M196.8 51.9v1.9M223.3 53.8v1.9M225.2 57.6h3.8M230.9 44.3v1.3M230.9 46.9v1.2"/>
<path d="M230.9 50v1.9M244.1 53.8l.9-.9 1 .9-1 .9zM246 53.8h1.9M247.9 44.3v1.9M247.9 50v1.9M253.6 57.6h3.7M253.6 50h3.7M253.6 53.8h3.7M272.5 53.8h3.7M278.2 44.3v1.9M278.2 50v1.9M9.5 70.8v1.9"/>
<path d="M11.4 68.9h3.8M73.9 74.6h1.9M79.5 74.6h1.9M153.3 63.2v1.3M153.3 65.8v1.2M160.9 68.9h3.8M160.9 61.4h3.8M179.8 65.2h3.8M185.5 67v1.9M198.7 61.4h1.9M206.3 65.2h3.8M208.2 61.4h1.9"/>
<path d="M210.1 70.8v1.9M213.8 63.2v2.3M213.8 68.5v2.3M219.5 63.2v1.3M219.5 65.8v1.2M219.5 76.5v1.9M225.2 61.4h3.8M225.2 65.2h3.8M240.3 61.4h3.8M251.7 70.8v1.9M253.6 68.9h3.7M253.6 61.4h3.7"/>
<path d="M253.6 65.2h3.7M272.5 65.2h3.7M72 99.2v1.9M98.4 99.2v1.9M75.8 108.6h1.8M78.9 108.6l-.1-.5-.3 .1v.4h.6M79.5 110.5v1.9M81.4 108.6h1.9M82 109.1l-.1 .1 .1 .3h.1l.1-.3 .2-.1 .1 .1-.1 .3M87.1 103v1.9M94.7 108.6h1.9M95.6 107.9l-.1 .2 .1 .3 .2-.1 .1-.4 .2 .2-.1 .3"/>
<path d="M98.4 104.9v1.9M99.3 109.3v-.3l-.3-.1-.1 .4h.6M100.4 108.6h1.8M117.4 103v1.9M39.7 199.9h.6l.2-.2v-.4l-.2-.2h-.6v1.2M40.9 199.1h.2v.8M40.9 199.9h.4M41.1 198.5v.2M42.5 199.1h-.6l-.2 .2v.4l.2 .2h.6M42.9 199.3l.2-.2h.4l.2 .2v.4l-.2 .2h-.4l-.2-.2zM45.4 199.9h.4M45.4 198.7h.2v1.2"/>
<path d="M46.2 199.1h.2v.8M46.2 199.9h.4M46.4 198.5v.2M47 199.9h.6l.2-.2v-.4l-.2-.2h-.6v1.2M48.4 199.1h.4l.2 .2v.4l-.2 .2h-.4l-.2-.2v-.4zM102.7 199.9h.8M102.7 199.1l.4-.4v1.2M103.9 199.3h.6l.2 .2v.2l-.2 .2h-.4l-.2-.2zM104.7 198.7l-.8 .6M105.9 198.7l-.8 1.2M107.1 198.9v.8l-.2 .2h-.4l-.2-.2M107.1 198.9l-.2-.2h-.4l-.2 .2v.8"/>
<path d="M107.1 198.9l-.8 .8M108.4 199.3h-.9l.6-.6v1.2M109.6 198.7l-.8 1.2M110 198.9l.2-.2h.4l.2 .2v.2l-.8 .8h.8M112 198.9v.8l-.2 .2h-.4l-.2-.2M112 198.9l-.2-.2h-.4l-.2 .2v.8M112 198.9l-.8 .8M112.4 198.9l.2-.2h.4l.2 .2v.2l-.8 .8h.8M113.6 199.9h.8M113.6 199.1l.4-.4v1.2M116.1 199.9h.8M116.1 199.1l.4-.4v1.2"/>
<path d="M118.1 199.3h-.6l-.2-.2v-.2l.2-.2h.4l.2 .2v.8l-.2 .2h-.4l-.2-.2M118.5 199.1h.2v.2h-.2zM118.5 199.7h.2v.2h-.2zM119.1 198.9l.2-.2h.4l.2 .2v.2l-.8 .8h.8M121.2 198.7h-.8v.6l.4-.2h.1l.3 .2v.4l-.3 .2h-.4l-.1-.2M288 199.9h.8M288 199.1l.4-.4v1.2M290 198.7l-.8 1.2M290.4 199.9h.8M290.4 199.1l.4-.4v1.2M44.2 200.2h.8"/>
<circle cx="177.2" cy="40.6" r=".74"/>
<circle cx="177.2" cy="42.4" r=".74"/>
</g>
<g fill="#800000" stroke="#800000" stroke-width=".16">
<path d="M134.8 42.8h3v.4h-3z"/>
<path d="M134.8 43.6h3v.4h-3z"/>
<path d="M218.7 64.4h1.6v.4h-1.6z"/>
<path d="M218.7 65.5h1.6v.4h-1.6z"/>
<path d="M152.5 64.4h1.6v.4h-1.6z"/>
<path d="M152.5 65.5h1.6v.4h-1.6z"/>
<path d="M230.1 45.5h1.5v.3h-1.5z"/>
<path d="M230.1 46.6h1.5v.4h-1.5z"/>
<path d="M91.3 35.3h3v.3h-3z"/>
<path d="M91.3 36h3v.4h-3z"/>
</g>
<path d="M173.2 38.7h5.6v5.6h-5.6z" fill="none" stroke="#800000" stroke-width=".32"/>
<g fill="#800000" stroke="#800000" stroke-width=".16">
<path d="M202.2 61.2a.36 .36 0 0 1 .5-.1 .36 .36 0 0 1-.1 .6 .36 .36 0 0 1-.5-.3h.2a.17 .17 0 0 1 .2-.2 .17 .17 0 0 1 .1 .3 .17 .17 0 0 1-.3-.1h-.2z" fill-rule="evenodd"/>
<path d="M96.3 108.5l.2-.1 .3 .1v.3l-.2 .1-.3-.1v-.2h.2h.1v.1l-.3-.1z" fill-rule="evenodd"/>
<path d="M99.9 108.5l.3-.1 .2 .2v.2l-.3 .1-.2-.3h.2h.1v.1l-.3-.1z" fill-rule="evenodd"/>
<path d="M81.2 108.5l.1-.1 .4 .1v.3l-.2 .1-.3-.1-.1-.2h.4l-.1 .1-.3-.1z" fill-rule="evenodd"/>
<path d="M77.6 108.5l.1-.1 .4 .1v.3l-.2 .1-.3-.1v-.2h.2h.1v.1l-.3-.1z" fill-rule="evenodd"/>
<path d="M244.7 53.4a.53 .53 0 0 1 .8 .1 .53 .53 0 0 1-.3 .8 .53 .53 0 0 1-.7-.5h.1a.42 .42 0 0 1 .6-.4 .42 .42 0 0 1 .1 .6 .42 .42 0 0 1-.6 0l-.1-.2h-.1z" fill-rule="evenodd"/>
</g>
<path d="M213.2 65.5h1.3v3h-1.3z" fill="none" stroke="#800000" stroke-width=".17"/>
<g fill="none" stroke="#008000" stroke-width=".16">
<path d="M9.5 36.8h1.9M9.5 38.7h1.9M41.7 34.9v1.9h-3.8M47.4 34.9v3.8h-9.5M54.9 34.9v7.5h-17M70.1 38.7v5.6h1.9M92.8 33h7.6v7.6h1.8M136.3 38.7v1.9M9.5 44.3h1.9M9.5 42.4h1.9M9.5 40.6h1.9M9.5 46.2h1.9"/>
<path d="M37.9 40.6h15.1M37.9 46.2h1.9M37.9 48.1h1.9M72 53.8v3.8h1.9M79.5 44.3h3.8M81.4 57.6h1.9M89 44.3h13.2M89 57.6h1.9v1.9M121.2 44.3h1.8v5.7h13.3M121.2 42.4h1.8M121.2 40.6h54.8M130.6 42.4h1.9v7.6"/>
<path d="M136.3 46.2v5.7M153.3 50v1.9M153.3 59.5v3.7M176 42.4h-30.3v26.5h15.2M196.8 53.8v7.6h1.9M223.3 55.7v1.9h1.9M230.9 44.3v-1.9h20.8v7.6h1.9M230.9 48.1v1.9M244.1 42.4v15.2h9.5M247.9 40.6v3.7M247.9 51.9v1.9h5.7M278.2 51.9v1.9h-2"/>
<path d="M289.5 42.4h-11.3v1.9M11.4 68.9h-1.9v1.9M153.3 67v1.9M153.3 61.4h7.6M183.6 65.2h1.9v1.8M210.1 65.2v5.6M210.1 61.4h15.1M213.8 61.4v1.8M219.5 61.4v1.8M219.5 67v9.5M225.2 65.2h-1.9v7.5h-9.5v-1.9M244.1 61.4h9.5"/>
<path d="M253.6 68.9h-1.9v1.9M253.6 65.2h-5.7v15.1h30.3v-15.1M276.2 65.2h13.3M72 101.1v7.5h3.8M79.5 112.4v1.9h47.3M83.3 108.6h11.4M87.1 104.9v3.7M98.4 101.1v3.8M117.4 104.9v3.7h-15.2"/>
</g>
<g fill="#008000" stroke="#008000" stroke-width=".16">
<circle cx="132.5" cy="50" r=".38"/>
<circle cx="136.3" cy="50" r=".38"/>
<circle cx="136.3" cy="40.6" r=".38"/>
<circle cx="247.9" cy="53.8" r=".38"/>
</g>
<g fill="none" stroke="#808080" stroke-width=".47">
<path d="M7.1 10.9v3.3h2.3M10.6 14.2h1.1M10.6 12h.6v2.2M11.2 10.3v.6M12.9 14.2h1.7l.6-.5v-1.1l-.6-.6h-1.7v3.3M16.4 12.6l.6-.6h1.1l.5 .6v1.1l-.5 .5h-1.1l-.6-.5zM25.6 11.5l-.6-.6h-1.1l-.5 .6v.5l.5 .6h1.1l.6 .5v.6l-.6 .5h-1.1l-.5-.5M26.9 12.6h2.2M26.9 10.9v3.3M29.1 10.9v3.3M30.4 14.2h1.1M30.4 10.9h1.1"/>
<path d="M30.9 10.9v3.3M32.7 14.2v-3.3l1.1 1.1 1.1-1.1v3.3M39.6 12.6h1.1M40.7 10.9l-.5 .6v2.7M42 12.6l.5-.6h1.1l.6 .6v1.1l-.6 .5h-1.1l-.5-.5zM45.4 12v2.2M47.1 12h-.6l-1.1 1.1M51.8 13.1h1.7l.6-.5v-1.1l-.6-.6h-1.7v3.3M55.3 14.2h1.1M55.3 12h.6v2.2M55.9 10.3v.6M59.9 12h-1.7l-.6 .6v1.1l.6 .5h1.7"/>
<path d="M61.1 12.6l.6-.6h1.1l.5 .6v1.1l-.5 .5h-1.1l-.6-.5zM69.2 10.9l-1.1 1.1v1.1l1.1 1.1M70.4 13.1h1.7l.5-.5v-1.1l-.5-.6h-1.7v3.3M73.9 14.2h1.1M73.9 10.9h1.1M74.4 10.9v3.3M76.2 14.2v-3.3l1.1 1.1 1.1-1.1v3.3M81.9 10.9h-2.2v1.7l1.1-.6h.6l.5 .6v1.1l-.5 .5h-1.2l-.5-.5M85.4 10.9h-2.2v1.7l1.1-.6h.5l.6 .6v1.1l-.6 .5h-1.1l-.5-.5M86.7 10.9h2.2v.6l-2.2 2.2v.5M90.1 10.9l1.1 1.1v1.1l-1.1 1.1"/>
</g>
<g font-size="2.7" fill="#800000">
<text x="20.5" y="34.9">Pi Pico</text>
<text x="165.5" y="57.6">XB6096I2S</text>
<text x="232.9" y="54.7">U4</text>
</g>
<text font-size="2.7" fill="#808080" x="165.4" y="54.6">U1</text>
<g font-size="1.9" fill="#808080">
<text x="93.9" y="34.6">10uF</text>
<text x="40.5" y="40.6">POWER_EN</text>
<text x="93.9" y="38.4">C2</text>
<text x="125.6" y="41.5">R8</text>
<text x="173.2" y="38.1">LIPO BATTERY</text>
<text x="43.6" y="46.2">3v3_en is vsys-tolerant</text>
<text x="83.3" y="46.8">RED</text>
<text x="83.3" y="42.8">LED_CHARGE</text>
<text x="125.1" y="44.7">4.7k</text>
<text x="137.4" y="42.2">10uF</text>
<text x="137.4" y="46">C19</text>
<text x="173.2" y="46.1">CN1</text>
<text x="229.6" y="47.9" transform="rotate(-90 229.6 47.9)">C20</text>
<text x="276.9" y="42.4">POWER_EN</text>
<text x="233.4" y="48.9" transform="rotate(-90 233.4 48.9)">100nF</text>
<text x="246.9" y="50.2" transform="rotate(-90 246.9 50.2)">100k</text>
<text x="250.1" y="49.8" transform="rotate(-90 250.1 49.8)">R14</text>
<text x="83.3" y="56.1">LED_POWER</text>
<text x="152.4" y="56.9" transform="rotate(-90 152.4 56.9)">R1</text>
<text x="155.6" y="57.9" transform="rotate(-90 155.6 57.9)">100R</text>
<text x="83.3" y="60">WHITE</text>
<text x="276.9" y="65.1">POWER_EN</text>
<text x="73.9" y="70.8">Free resistor!</text>
<text x="152.1" y="66.3" transform="rotate(-90 152.1 66.3)">C1</text>
<text x="155.9" y="67.8" transform="rotate(-90 155.9 67.8)">100nF</text>
<text x="212.6" y="68.7" transform="rotate(-90 212.6 68.7)">R18</text>
<text x="216.4" y="68.5" transform="rotate(-90 216.4 68.5)">10k</text>
<text x="218.3" y="66.8" transform="rotate(-90 218.3 66.8)">C18</text>
<text x="222.1" y="66.8" transform="rotate(-90 222.1 66.8)">1uF</text>
<text x="114.3" y="114.3">POWER_EN</text>
</g>
<text font-size="1.9" fill="#800000" x="166.2" y="59.5">Ron: 52mOhm</text>
<g font-size="1.9" fill="#008000">
<text x="85.2" y="119.3">Typical discharge power path resistance:</text>
<text x="85.2" y="121.3">XB6096I2S: 52mOhm</text>
<text x="85.2" y="123.3">DMP2075UFDB: 64mOhm</text>
<text x="85.2" y="127.3">-&gt;</text>
<text x="85.2" y="131.2">52 + 2*64 = 180mOhm</text>
<text x="85.2" y="133.2">Voltage drop at 1A = 180mV</text>
</g>
<g font-size="1.6" fill="#808080">
<text x="11.1" y="36.5">1*3</text>
<text x="11.1" y="38.4">2*3</text>
<text x="11.1" y="40.3">4*3</text>
<text x="17" y="37.3">GP0</text>
<text x="17" y="39.2">GP1</text>
<text x="17" y="41.1">GP2</text>
<text x="26.5" y="41.1">3V3_EN</text>
<text x="28.1" y="37.3">VBUS</text>
<text x="28.2" y="39.2">VSYS</text>
<text x="35.9" y="40.3">37*3</text>
<text x="35.9" y="38.4">39*3</text>
<text x="35.9" y="36.5">40*3</text>
<text x="103" y="40.3">4</text>
<text x="105.9" y="41.1">VDD</text>
<text x="113.5" y="41.1">VBAT</text>
<text x="119.5" y="40.3">3</text>
<text x="175.3" y="40.3">1</text>
<text x="11.1" y="42.2">5*3</text>
<text x="11.1" y="44.1">6*3</text>
<text x="11.1" y="46">7*3</text>
<text x="17" y="43">GP3</text>
<text x="17" y="44.9">GP4</text>
<text x="17" y="46.8">GP5</text>
<text x="23.9" y="46.8">ADC_VREF</text>
<text x="25.2" y="43">3V3(OUT)</text>
<text x="35.9" y="42.2">36*3</text>
<text x="35.9" y="46">35*3</text>
<text x="35.9" y="47.9">34*3</text>
<text x="72.7" y="44.1">1</text>
<text x="77.9" y="44.1">8</text>
<text x="83.9" y="44.1">A</text>
<text x="87.4" y="44.1">K</text>
<text x="103" y="44.1">1</text>
<text x="105.9" y="44.9">STAT</text>
<text x="112.8" y="43">PROG</text>
<text x="114.3" y="44.9">VSS</text>
<text x="119.5" y="42.2">5</text>
<text x="119.5" y="44.1">2</text>
<text x="175.3" y="42.2">2</text>
<text x="277.9" y="46" transform="rotate(-90 277.9 46)">7</text>
<text x="23" y="48.7">GP28(ADC2)</text>
<text x="254.7" y="49.7">8</text>
<text x="254.7" y="53.5">7</text>
<text x="259.1" y="50.6">VDD</text>
<text x="274.2" y="53.5">5</text>
<text x="277.9" y="51.2" transform="rotate(-90 277.9 51.2)">2</text>
<text x="74.6" y="57.3">4</text>
<text x="79.8" y="57.3">5</text>
<text x="83.9" y="57.3">A</text>
<text x="87.4" y="57.3">K</text>
<text x="226.3" y="57.3">5</text>
<text x="230.7" y="58.1">VCC</text>
<text x="254.7" y="57.3">6</text>
<text x="259.1" y="54.4">SET</text>
<text x="259.1" y="58.1">RESET</text>
<text x="269.5" y="54.4">Q</text>
<text x="162" y="61.1">1</text>
<text x="166.4" y="61.9">VDD</text>
<text x="170.5" y="65.7">SYS_GND</text>
<text x="181.5" y="64.9">4*3</text>
<text x="199.4" y="61.1">2</text>
<text x="202.2" y="65.7">MT</text>
<text x="208" y="64.9">MT1*2</text>
<text x="208.4" y="61.1">1</text>
<text x="226.3" y="61.1">2</text>
<text x="226.3" y="64.9">3</text>
<text x="230.7" y="61.9">1A</text>
<text x="230.7" y="65.7">GND</text>
<text x="236.6" y="61.9">1Y</text>
<text x="242.1" y="61.1">4</text>
<text x="254.7" y="61.1">1</text>
<text x="254.7" y="64.9">2</text>
<text x="259.1" y="61.9">CLOCK</text>
<text x="259.1" y="65.7">DATA</text>
<text x="269.5" y="65.7">Q</text>
<text x="274.2" y="64.9">3</text>
<text x="10.2" y="68.7">3*12</text>
<text x="17" y="69.5">GND</text>
<text x="160.5" y="68.7">2*3</text>
<text x="166.4" y="69.5">BAT_GND</text>
<text x="254.7" y="68.7">4</text>
<text x="259.1" y="69.5">GND</text>
<text x="74.6" y="74.3">3</text>
<text x="79.8" y="74.3">6</text>
</g>
<g font-size="1.3" fill="#808080">
<text x="104.1" y="33.9">U3</text>
<text x="104.1" y="51.9">MCP73831T-2ACI/OT</text>
</g>
<g font-size="1.3" fill="#800000">
<text x="107" y="37.7">LIPO Charger</text>
<text x="107.4" y="36.3">MCP73831/2</text>
<text x="105.5" y="49.5">Temp:</text>
<text x="105.5" y="48.1">VDD:</text>
<text x="111.7" y="49.5">-40-85°C</text>
<text x="111.7" y="48.1">3.75-6V</text>
<text x="203.5" y="58.9">S1</text>
</g>
<g font-size="1.1" fill="#808080">
<text x="74.2" y="43.6">RN1-1</text>
<text x="75.2" y="45.9">1k</text>
<text x="277.4" y="49.6" transform="rotate(-90 277.4 49.6)">RN1-2</text>
<text x="279.7" y="48.7" transform="rotate(-90 279.7 48.7)">1k</text>
<text x="76.1" y="56.8">RN1-4</text>
<text x="77.1" y="59.1">1k</text>
<text x="76.1" y="73.8">RN1-3</text>
<text x="77.1" y="76.1">1k</text>
</g>
</svg>
